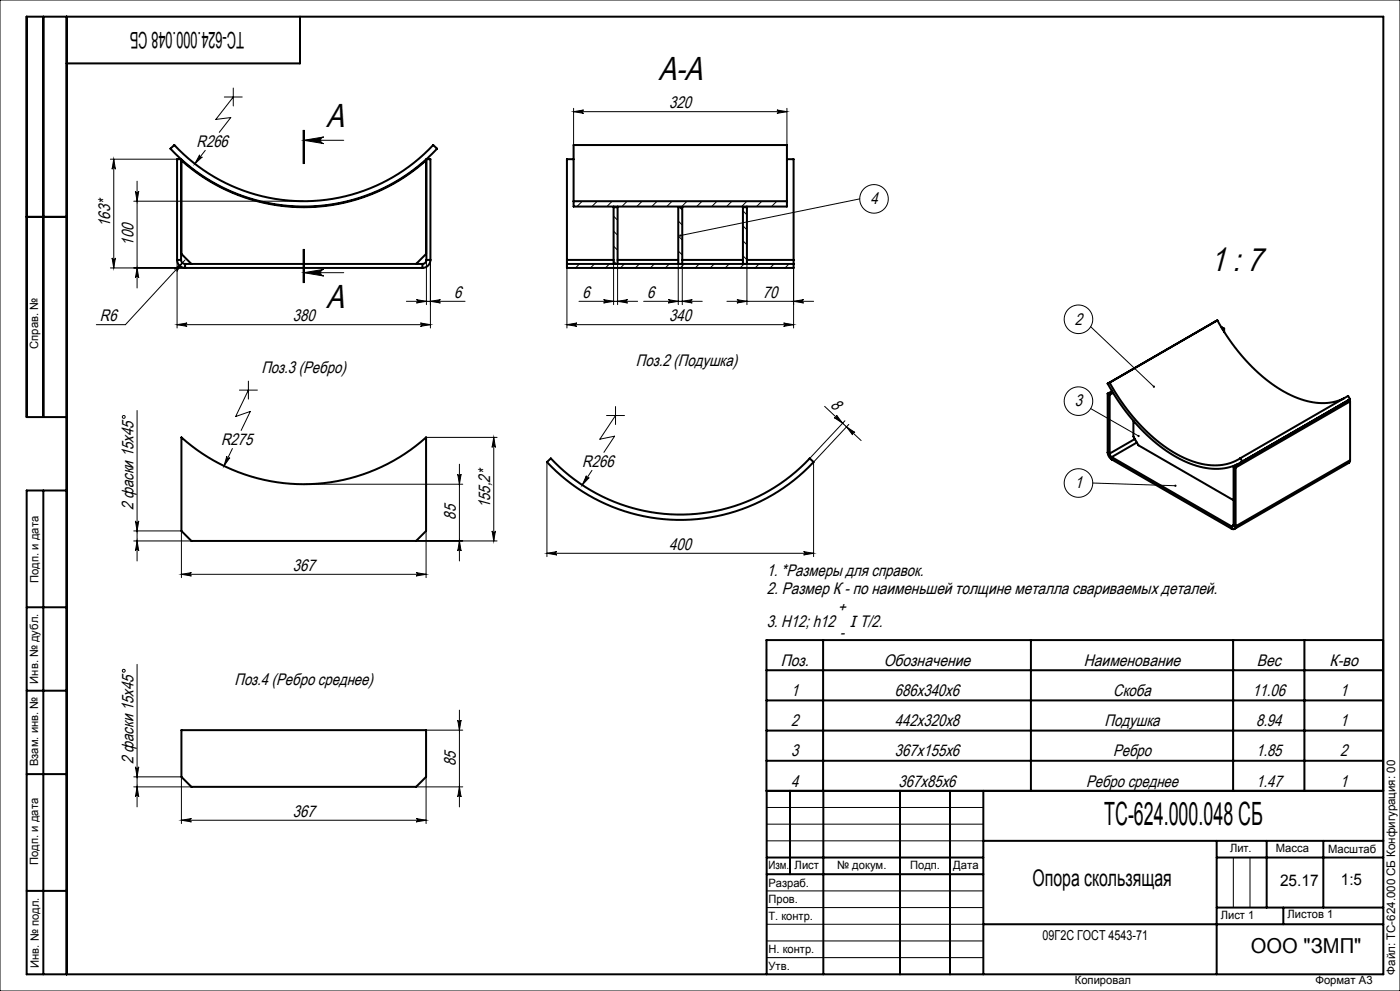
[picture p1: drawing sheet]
<svg xmlns="http://www.w3.org/2000/svg" width="420mm" height="297mm" viewBox="0 0 420 297" stroke-linecap="round" stroke-linejoin="round" font-family="sans-serif">
<g fill="none" stroke="#000" stroke-width=".3">
<path d="M0 0h420v297h-420zM67.3 29.1h5.4M70 29.1l-5.2 6.7 4.4-.6-3.4 4.5M70 26.4v5.4M90.9 39v10M91.1 39v10M91.3 39v10M172.1 32.5v11M172.1 33.5h64M172.1 33.5l3-.5a.5 .5 0 0 0-.5 .5 .5 .5 0 0 0 .5 .5zM233.1 33l3 .5-3 .5a.5 .5 0 0 0 .5-.5 .5 .5 0 0 0-.5-.5zM236.1 32.5v11"/>
<path d="M33.1 47.7h20M34.1 47.7l.5 3a.5 .5 0 0 0-.5-.5 .5 .5 0 0 0-.5 .5zM34.1 47.7v32.6M40.6 57.3a.5 .5 0 0 0 .5 .5 .5 .5 0 0 0 .5-.5l-.5 3zM41.1 54.3v32M59.9 46.4a.5 .5 0 0 0 .1 .7 .5 .5 0 0 0 .7-.1l-2.3 2.1zM61.6 45.1l-3.2 4M91.1 42h12M91.1 42l6-1a1 1 0 0 0-.9 1 1 1 0 0 0 .9 1zM257.9 59.6l-53.8 11M33.6 77.3a.5 .5 0 0 0 .5 .5 .5 .5 0 0 0 .5-.5l-.5 3zM40.1 60.3h51"/>
<path d="M53.1 77.9v20.4M55.5 77.9l-17.9 19.4h-8.7M90.9 74.7v10M91.1 74.7v10M91.3 74.7v10zM127.9 77.9v13.4M129.1 77.9v20.4M173.8 79.1l-1.2 1.2M174.7 60.3l-1.6 1.6M178.3 79.1l-1.2 1.2M179.2 60.3l-1.6 1.6M182.8 79.1l-1.2 1.2"/>
<path d="M183.7 60.3l-1.6 1.6M184.1 79.1v12.2M184.1 78.3l.8 .8M184.1 73.8l1.2 1.2M184.1 69.3l1.2 1.2M184.1 64.8l1.2 1.2M185.3 79.1v12.2M187.3 79.1l-1.2 1.2M188.2 60.3l-1.6 1.6M191.8 79.1l-1.2 1.2M192.6 60.3l-1.6 1.6M196.3 79.1l-1.2 1.2"/>
<path d="M197.1 60.3l-1.6 1.6M200.8 79.1l-1.2 1.2M201.6 60.3l-1.6 1.6M203.5 75.2l1.2 1.2M203.5 70.7l1.2 1.2M203.5 66.2l1.2 1.2M203.5 79.1v12.2M203.8 62.1l.9 .8M204.7 79.1v12.2M205.3 79.1l-1.2 1.2M206.1 60.3l-1.6 1.6M209.8 79.1l-1.2 1.2"/>
<path d="M210.6 60.3l-1.6 1.6M214.3 79.1l-1.2 1.2M215.1 60.3l-1.6 1.6M218.7 79.1l-1.2 1.2M219.6 60.3l-1.6 1.6M222.9 76.7l1.2 1.2M222.9 72.2l1.2 1.2M222.9 67.7l1.2 1.2M222.9 63.2l1.2 1.2M223.2 79.1l-1.2 1.2M224.1 79.1v12.2M224.1 60.3l-1.6 1.6"/>
<path d="M227.7 79.1l-1.2 1.2M228.6 60.3l-1.6 1.6M232.2 79.1l-1.2 1.2M233.1 60.3l-1.6 1.6M236.1 61.8l-.2 .1M236.7 79.1l-1.2 1.2M33.1 80.3h22.4M41.1 80.3l.5 3a.5 .5 0 0 0-.5-.5 .5 .5 0 0 0-.5 .5zM52.3 80.7l2.4-1.9-1.7 2.5a.5 .5 0 0 0 0-.7 .5 .5 0 0 0-.7 .1zM53.1 97.3l3-.5a.5 .5 0 0 0-.4 .5 .5 .5 0 0 0 .4 .5zM53.1 97.3h76M91.1 81.7h12"/>
<path d="M91.1 81.7l6-1a1 1 0 0 0-.9 1 1 1 0 0 0 .9 1zM121.9 90.3h17.6M124.9 89.8l3 .5-3 .5a.5 .5 0 0 0 .5-.5 .5 .5 0 0 0-.5-.5zM126.1 96.8l3 .5-3 .5a.5 .5 0 0 0 .5-.5 .5 .5 0 0 0-.5-.5zM129.1 90.3l3-.5a.5 .5 0 0 0-.4 .5 .5 .5 0 0 0 .4 .5zM170.1 80.3v18M170.1 97.3h68M170.1 97.3l3-.5a.5 .5 0 0 0-.5 .5 .5 .5 0 0 0 .5 .5zM173.7 90.3h17.6M181.1 89.8l3 .5-3 .5a.5 .5 0 0 0 .5-.5 .5 .5 0 0 0-.5-.5zM185.3 90.3l3-.5a.5 .5 0 0 0-.5 .5 .5 .5 0 0 0 .5 .5zM193.1 90.3h17.6"/>
<path d="M200.5 89.8l3 .5-3 .5a.5 .5 0 0 0 .5-.5 .5 .5 0 0 0-.5-.5zM204.7 90.3l3-.5a.5 .5 0 0 0-.5 .5 .5 .5 0 0 0 .5 .5zM218.1 90.3h26M221.1 89.8l3 .5-3 .5a.5 .5 0 0 0 .5-.5 .5 .5 0 0 0-.5-.5zM235.1 96.8l3 .5-3 .5a.5 .5 0 0 0 .5-.5 .5 .5 0 0 0-.5-.5zM238.1 80.3v18M238.1 90.3l3-.5a.5 .5 0 0 0-.5 .5 .5 .5 0 0 0 .5 .5zM327.2 97.9l19 18M71.8 116.9h5.4M74.5 116.9l-3.8 7.9 4.4-1.5-2.8 5.7M74.5 114.2v5.4M41.1 123v45.1"/>
<path d="M68.1 136.7a.5 .5 0 0 0 .2 .7 .5 .5 0 0 0 .7-.2l-1.8 2.4zM69.7 134.4l-2.5 5.2M127.8 131.1h21.3M137.8 139.1v29M148.1 131.1l.5 3a.5 .5 0 0 0-.5-.5 .5 .5 0 0 0-.5 .5zM148.1 131.1v31M164.1 138.5v28.3M182 124.5h5.3M184.7 124.5l-4.7 7.1 4.4-.9-3.2 4.9M184.7 121.8v5.4M247.4 121.8l10.9 10.2M250.9 124.4l1.9 2.4-2.5-1.6a.5 .5 0 0 0 .6-.1 .5 .5 0 0 0 0-.7z"/>
<path d="M253.5 126.1l-10.6 11.3M254 127.9l2.5 1.7a.5 .5 0 0 0-.7 .1 .5 .5 0 0 0 0 .6zM254.6 127.2l-10.5 11.3v28.3M327.2 122.4l14.4 8.3M40.1 159.1h14.3v14M40.6 156.1a.5 .5 0 0 0 .5 .5 .5 .5 0 0 0 .5-.5l-.5 3zM91.1 145.1h47.7M127.8 159.1v14M137.3 142.1a.5 .5 0 0 0 .5 .5 .5 .5 0 0 0 .5-.5l-.5 3zM147.6 159.1a.5 .5 0 0 0 .5 .5 .5 .5 0 0 0 .5-.5l-.5 3zM175.9 142.6a.5 .5 0 0 0 .2 .7 .5 .5 0 0 0 .7-.2l-2.1 2.3zM177.6 141l-2.9 4.4"/>
<path d="M327.8 144.8l24.8 .8M40.1 162.1h17.3M41.1 162.1l.5 3a.5 .5 0 0 0-.5-.5 .5 .5 0 0 0-.5 .5zM54.4 172.1h73.4M54.4 172.1l3-.5a.5 .5 0 0 0-.4 .5 .5 .5 0 0 0 .4 .5zM124.8 162.1h24.3M124.8 171.6l3 .5-3 .5a.5 .5 0 0 0 .5-.5 .5 .5 0 0 0-.5-.5zM137.8 162.1l.5 3a.5 .5 0 0 0-.5-.5 .5 .5 0 0 0-.5 .5zM164.1 165.8h80M164.1 165.8l3-.5a.5 .5 0 0 0-.5 .5 .5 .5 0 0 0 .5 .5zM241.1 165.3l3 .5-3 .5a.5 .5 0 0 0 .5-.5 .5 .5 0 0 0-.5-.5zM41.1 199.1v42.7"/>
<path d="M127.8 218.8h11M137.3 215.8a.5 .5 0 0 0 .5 .5 .5 .5 0 0 0 .5-.5l-.5 3zM137.8 212.8v29M40.1 232.8h14.3v14M40.1 235.8h17.3M40.6 229.8a.5 .5 0 0 0 .5 .5 .5 .5 0 0 0 .5-.5l-.5 3zM41.1 235.8l.5 3a.5 .5 0 0 0-.5-.5 .5 .5 0 0 0-.5 .5zM124.8 235.8h14M127.8 232.8v14M137.8 235.8l.5 3a.5 .5 0 0 0-.5-.5 .5 .5 0 0 0-.5 .5zM54.4 245.8h73.4M54.4 245.8l3-.5a.5 .5 0 0 0-.4 .5 .5 .5 0 0 0 .4 .5z"/>
<path d="M124.8 245.3l3 .5-3 .5a.5 .5 0 0 0 .5-.5 .5 .5 0 0 0-.5-.5zM230 242h65M230 247h65M230 252h65M370 257v15M375 257v15M230 267h65M230 272h65M230 277h65M230 282h65M230 287h65"/>
<circle cx="262.2" cy="59.6" r="4.3"/>
<circle cx="323.5" cy="95.7" r="4.3"/>
<circle cx="37.1" cy="125" r=".43"/>
<circle cx="323.5" cy="120.2" r="4.3"/>
<circle cx="323.5" cy="144.8" r="4.3"/>
<circle cx="37.1" cy="201" r=".43"/>
</g>
<g fill="none" stroke="#000" stroke-width=".6">
<path d="M13 5v120M20 5v287M90 5v14h-70M51.1 44.6l1.2-1.1a53.2 53.2 0 0 0 77.7 0l1.1 1.1a54.8 54.8 0 0 1-80 0zM172.1 47.7h-2v30.2M236.1 47.7h2v30.2M8 65h12M53.1 77.9a2.4 2.4 0 0 0 2.4 2.4M53.1 77.9v-30.2h1.2v30.2M53.1 77.9h1.2M54.3 77.9a1.2 1.2 0 0 0 1.2 1.2M55.5 79.1h71.2"/>
<path d="M55.5 79.1v1.2M57.4 79.1l-3-3v-28a55 55 0 0 0 73.4 0v28l-3 3M126.7 79.1v1.2M127.9 77.9a1.2 1.2 0 0 1-1.2 1.2M127.9 77.9h1.2M127.9 77.9v-30.2h1.2v30.2M129.1 77.9a2.4 2.4 0 0 1-2.4 2.4M170.1 77.9v1.2M170.1 79.1h68M170.1 79.1v1.2h68v-1.2M170.1 77.9h14M172.1 60.3v-16.8h64v16.8"/>
<path d="M172.1 60.3h64M172.1 60.3v1.6h64v-1.6M184.1 61.9v.2M184.1 62.1h1.2M184.1 62.1v17M185.3 61.9v.2M185.3 77.9h18.2M185.3 62.1v17M203.5 79.1v-17h1.2v17M204.7 77.9h18.2M222.9 61.9v.2M222.9 62.1h1.2"/>
<path d="M222.9 62.1v17M224.1 61.9v.2M224.1 77.9h14M224.1 62.1v17M238.1 77.9v1.2M55.5 80.3h71.2M365.2 96a53.5 53.5 0 0 0 22.1 22.4 18.1 18.1 0 0 0 15.9 1M365.2 96l-32.9 19M365.2 96l-32.3 18.7M366.5 98.2l.7 .3M367.2 98.5l-.4 .3M367.2 98.5v1"/>
<path d="M332.3 115a55.1 55.1 0 0 0 22.7 23.1 18.4 18.4 0 0 0 17 .6l.7-.4M332.3 118l.6 .3M332.3 118v17.6M332.9 114.7a53.5 53.5 0 0 0 22 22.4 17.9 17.9 0 0 0 16.5 .6l.7-.4M332.9 114.7l-.6 .3M332.9 118.3v17.6M333.6 117.2l-1.3 .8M333.9 117.7l-1 .6M404.5 120l.5 .3M405 119.6l-32.9 19.1M405 119.6l-32.3 18.7M405 119.6l-.6-.9-32.3 18.6"/>
<path d="M20 125h-12v-120h407v287h-407v-145h12M54.4 131.1a55 55 0 0 0 73.4 0v28l-3 3h-67.4l-3-3zM164.1 138.5l1.1-1.1a53.2 53.2 0 0 0 77.7 0l1.2 1.1a54.8 54.8 0 0 1-80 0zM332.3 135.6a2.68 2.68 0 0 0 1.2 2.1M332.3 135.6l.6 .3M332.9 135.9l.6 1.1M333.5 137l36 20.7M333.5 137.7l36 20.7M333.5 137v.7M340 126.1v4.7l1.5 2.7 28.6 16.4M340.5 131.6l-7.6 4.3M341.1 132.6l-7.6 4.4"/>
<path d="M370.1 139.8v17.6M370.1 139.8l.6 .3M371.1 139.2l-1 .6M372.1 137.3l.6 1M405 137.9l-.3 .8-34.4 19.8M405 137.9l-34.3 19.8M405 120.3l-34.3 19.8M405 120.3v17.6M13 147v145M369.5 157.7v.7M370.1 157.4a.37 .37 0 0 1-.2 .4 .37 .37 0 0 1-.4-.1M370.1 157.4l.6 .3"/>
<path d="M370.1 157.4l-.6 .3M370.7 157.7a.74 .74 0 0 1-.4 .8 .74 .74 0 0 1-.8-.1M370.7 140.1v17.6M8 182h12M246.9 191.8v45.2M309.3 191.8v45.2M369.9 191.8v45.2M391.3 191.8v45.2M414.9 191.8h-185v45.2h185M8 207h12M54.4 218.8h73.4v14l-3 3h-67.4l-3-3zM229.9 209.9h185"/>
<path d="M229.9 219h185M229.9 200.9h185M8 232h12M229.9 228h185M237 237v25M247 237v55M270 237v55M285 237v55M295 237v55M415 237h-185v55M230 257h65M295 252h120"/>
<path d="M365 252v40M365 257h50M380 252v20M397 252v20M8 267h12M230 262h65M295 277h120M365 272h50M385 272v5"/>
</g>
<g fill="#000">
<path d="M59.9 46.4l-1.5 2.7 2.3-2.1a.5 .5 0 0 1-.7 .1 .5 .5 0 0 1-.1-.7zM52.3 80.7a.5 .5 0 0 1 .7-.1 .5 .5 0 0 1 0 .7l1.7-2.5zM172.1 33.5l3-.5a.5 .5 0 0 0-.5 .5 .5 .5 0 0 0 .5 .5zM233.1 33l3 .5-3 .5a.5 .5 0 0 0 .5-.5 .5 .5 0 0 0-.5-.5zM200.5 89.8l3 .5-3 .5a.5 .5 0 0 0 .5-.5 .5 .5 0 0 0-.5-.5zM204.7 90.3l3-.5a.5 .5 0 0 0-.5 .5 .5 .5 0 0 0 .5 .5zM54.4 245.8l3-.5a.5 .5 0 0 0-.4 .5 .5 .5 0 0 0 .4 .5zM124.8 245.3l3 .5-3 .5a.5 .5 0 0 0 .5-.5 .5 .5 0 0 0-.5-.5zM54.4 172.1l3-.5a.5 .5 0 0 0-.4 .5 .5 .5 0 0 0 .4 .5zM124.8 171.6l3 .5-3 .5a.5 .5 0 0 0 .5-.5 .5 .5 0 0 0-.5-.5zM68.1 136.7l-.9 2.9 1.8-2.4a.5 .5 0 0 1-.7 .2 .5 .5 0 0 1-.2-.7zM175.9 142.6l-1.2 2.8 2.1-2.3a.5 .5 0 0 1-.7 .2 .5 .5 0 0 1-.2-.7zM164.1 165.8l3-.5a.5 .5 0 0 0-.5 .5 .5 .5 0 0 0 .5 .5zM241.1 165.3l3 .5-3 .5a.5 .5 0 0 0 .5-.5 .5 .5 0 0 0-.5-.5z"/>
<path d="M91.1 42l6-1a1 1 0 0 0-.9 1 1 1 0 0 0 .9 1zM91.1 81.7l6-1a1 1 0 0 0-.9 1 1 1 0 0 0 .9 1z"/>
<path d="M41.1 80.3l.5 3a.5 .5 0 0 0-.5-.5 .5 .5 0 0 0-.5 .5zM40.6 57.3a.5 .5 0 0 0 .5 .5 .5 .5 0 0 0 .5-.5l-.5 3zM33.6 77.3a.5 .5 0 0 0 .5 .5 .5 .5 0 0 0 .5-.5l-.5 3zM34.1 47.7l.5 3a.5 .5 0 0 0-.5-.5 .5 .5 0 0 0-.5 .5z"/>
<path d="M53.1 97.3l3-.5a.5 .5 0 0 0-.4 .5 .5 .5 0 0 0 .4 .5zM126.1 96.8l3 .5-3 .5a.5 .5 0 0 0 .5-.5 .5 .5 0 0 0-.5-.5z"/>
<path d="M129.1 90.3l3-.5a.5 .5 0 0 0-.4 .5 .5 .5 0 0 0 .4 .5zM124.9 89.8l3 .5-3 .5a.5 .5 0 0 0 .5-.5 .5 .5 0 0 0-.5-.5z"/>
<path d="M185.3 90.3l3-.5a.5 .5 0 0 0-.5 .5 .5 .5 0 0 0 .5 .5zM181.1 89.8l3 .5-3 .5a.5 .5 0 0 0 .5-.5 .5 .5 0 0 0-.5-.5z"/>
<path d="M235.1 96.8l3 .5-3 .5a.5 .5 0 0 0 .5-.5 .5 .5 0 0 0-.5-.5zM170.1 97.3l3-.5a.5 .5 0 0 0-.5 .5 .5 .5 0 0 0 .5 .5z"/>
<path d="M238.1 90.3l3-.5a.5 .5 0 0 0-.5 .5 .5 .5 0 0 0 .5 .5zM221.1 89.8l3 .5-3 .5a.5 .5 0 0 0 .5-.5 .5 .5 0 0 0-.5-.5z"/>
<path d="M346 115.6v.5h.4l-.2-.2 .2 .2v-.4zM341.4 130.4l-.1 .5h.5l-.2-.2 .3 .1-.1-.4zM352.4 145.3a.33 .33 0 0 0 .1 .6 .33 .33 0 0 0 .5-.3h-.4h.4l-.2-.3zM203.8 70.4v.3l.3-.1-.3 .1a.33 .33 0 0 0 .4 .2 .33 .33 0 0 0 .2-.5 .33 .33 0 0 0-.6 0z"/>
<path d="M254 127.9l2.5 1.7a.5 .5 0 0 0-.7 .1 .5 .5 0 0 0 0 .6zM250.9 124.4l1.9 2.4-2.5-1.6a.5 .5 0 0 0 .6-.1 .5 .5 0 0 0 0-.7z"/>
<path d="M147.6 159.1a.5 .5 0 0 0 .5 .5 .5 .5 0 0 0 .5-.5l-.5 3zM148.1 131.1l.5 3a.5 .5 0 0 0-.5-.5 .5 .5 0 0 0-.5 .5zM137.8 162.1l.5 3a.5 .5 0 0 0-.5-.5 .5 .5 0 0 0-.5 .5zM137.3 142.1a.5 .5 0 0 0 .5 .5 .5 .5 0 0 0 .5-.5l-.5 3z"/>
<path d="M41.1 235.8l.5 3a.5 .5 0 0 0-.5-.5 .5 .5 0 0 0-.5 .5zM40.6 229.8a.5 .5 0 0 0 .5 .5 .5 .5 0 0 0 .5-.5l-.5 3zM137.8 235.8l.5 3a.5 .5 0 0 0-.5-.5 .5 .5 0 0 0-.5 .5zM137.3 215.8a.5 .5 0 0 0 .5 .5 .5 .5 0 0 0 .5-.5l-.5 3zM41.1 162.1l.5 3a.5 .5 0 0 0-.5-.5 .5 .5 0 0 0-.5 .5zM40.6 156.1a.5 .5 0 0 0 .5 .5 .5 .5 0 0 0 .5-.5l-.5 3z"/>
</g>
<g font-size="10">
<text x="197.5" y="23.9">A-A</text>
<text x="97.9" y="37.9">A</text>
<text x="363.2" y="81.3">1 : 7</text>
<text x="97.9" y="92.2">A</text>
</g>
<text font-size="9.6" x="331.3" y="247.3">ТС-624.000.048 СБ</text>
<g font-size="6.9">
<text x="73.2" y="9.6" transform="rotate(-180 73.2 9.6)">ТС-624.000.048 СБ</text>
<text x="309.7" y="265.6">Опора скользящая</text>
</g>
<text font-size="6.2" x="375.2" y="285.5">ООО &quot;ЗМП&quot;</text>
<g font-size="5">
<text x="200.8" y="32.4">320</text>
<text x="59" y="44">R266</text>
<text x="261.1" y="61.2">4</text>
<text x="33" y="68.1" transform="rotate(-90 33 68.1)">163*</text>
<text x="40" y="73.7" transform="rotate(-90 40 73.7)">100</text>
<text x="136.2" y="89.2">6</text>
<text x="174.8" y="89.2">6</text>
<text x="194.2" y="89.2">6</text>
<text x="228.9" y="89.2">70</text>
<text x="30" y="96.2">R6</text>
<text x="87.8" y="96.2">380</text>
<text x="200.8" y="96.2">340</text>
<text x="322.4" y="97.3">2</text>
<text x="78.4" y="111.8">Поз.3 (Ребро)</text>
<text x="190.7" y="109.8">Поз.2 (Подушка)</text>
<text x="248.9" y="121.7" transform="rotate(43 248.9 121.7)">8</text>
<text x="322.4" y="121.8">3</text>
<text x="66.3" y="133.3">R275</text>
<text x="174.7" y="139.9">R266</text>
<text x="322.4" y="146.3">1</text>
<text x="40" y="152.9" transform="rotate(-90 40 152.9)">2 фаски 15x45</text>
<text x="136.7" y="155.7" transform="rotate(-90 136.7 155.7)">85</text>
<text x="147" y="152.3" transform="rotate(-90 147 152.3)">155,2*</text>
<text x="200.8" y="164.7">400</text>
<text x="87.8" y="171">367</text>
<text x="230" y="172.5">1. *Размеры для справок.</text>
<text x="230" y="178">2. Размер К - по наименьшей толщине металла свариваемых деталей.</text>
<text x="251.5" y="183.6">+</text>
<text x="230" y="187.8">3. H12; h12</text>
<text x="252" y="191.1">-</text>
<text x="234.3" y="199.6">Поз.</text>
<text x="265.1" y="199.6">Обозначение</text>
<text x="325.2" y="199.6">Наименование</text>
<text x="377" y="199.6">Вес</text>
<text x="398.9" y="199.6">К-во</text>
<text x="70.4" y="205.4">Поз.4 (Ребро среднее)</text>
<text x="237.3" y="208.6">1</text>
<text x="268.5" y="208.6">686х340х6</text>
<text x="334" y="208.6">Скоба</text>
<text x="375.7" y="208.6">11.06</text>
<text x="402" y="208.6">1</text>
<text x="237.4" y="217.7">2</text>
<text x="268.5" y="217.7">442х320х8</text>
<text x="331.4" y="217.7">Подушка</text>
<text x="376.8" y="217.7">8.94</text>
<text x="402.1" y="217.7">1</text>
<text x="237.4" y="226.7">3</text>
<text x="268.5" y="226.7">367х155х6</text>
<text x="333.9" y="226.7">Ребро</text>
<text x="376.8" y="226.7">1.85</text>
<text x="402.1" y="226.7">2</text>
<text x="40" y="229" transform="rotate(-90 40 229)">2 фаски 15x45</text>
<text x="136.7" y="229.5" transform="rotate(-90 136.7 229.5)">85</text>
<text x="237.4" y="235.7">4</text>
<text x="269.6" y="235.7">367х85х6</text>
<text x="325.8" y="235.7">Ребро среднее</text>
<text x="376.8" y="235.7">1.47</text>
<text x="402.1" y="235.7">1</text>
<text x="87.8" y="244.7">367</text>
</g>
<g font-size="4.8">
<text x="384" y="265.6">25.17</text>
<text x="402.3" y="265.3">1:5</text>
</g>
<text font-size="4.7" x="254.9" y="187.9">I T/2.</text>
<text font-size="4.1" x="312.8" y="281.6">09Г2С ГОСТ 4543-71</text>
<text font-size="3.5" x="418.6" y="292.1" transform="rotate(-90 418.6 292.1)">Файл: ТС-624.000 СБ Конфигурация: 00</text>
<g font-size="3.4">
<text x="11.5" y="104.5" transform="rotate(-90 11.5 104.5)">Справ. №</text>
<text x="11.6" y="174.7" transform="rotate(-90 11.6 174.7)">Подп. и дата</text>
<text x="11.4" y="204.9" transform="rotate(-90 11.4 204.9)">Инв. № дубл.</text>
<text x="11.4" y="229.6" transform="rotate(-90 11.4 229.6)">Взам. инв. №</text>
<text x="369" y="255.5">Лит.</text>
<text x="382.8" y="255.5">Масса</text>
<text x="398.4" y="255.6">Масштаб</text>
<text x="11.4" y="259.2" transform="rotate(-90 11.4 259.2)">Подп. и дата</text>
<text x="230.5" y="260.5">Изм.</text>
<text x="238.4" y="260.4">Лист</text>
<text x="251.1" y="260.4">№ докум.</text>
<text x="273" y="260.4">Подп.</text>
<text x="286" y="260.4">Дата</text>
<text x="230.5" y="265.7">Разраб.</text>
<text x="230.5" y="275.7">Т. контр.</text>
<text x="230.6" y="270.7">Пров.</text>
<text x="366.2" y="275.3">Лист 1</text>
<text x="386.3" y="275.2">Листов 1</text>
<text x="230.6" y="285.7">Н. контр.</text>
<text x="11.6" y="290" transform="rotate(-90 11.6 290)">Инв. № подл.</text>
<text x="230.6" y="290.7">Утв.</text>
<text x="322.5" y="295">Копировал</text>
<text x="394.6" y="295">Формат А3</text>
</g>
</svg>
